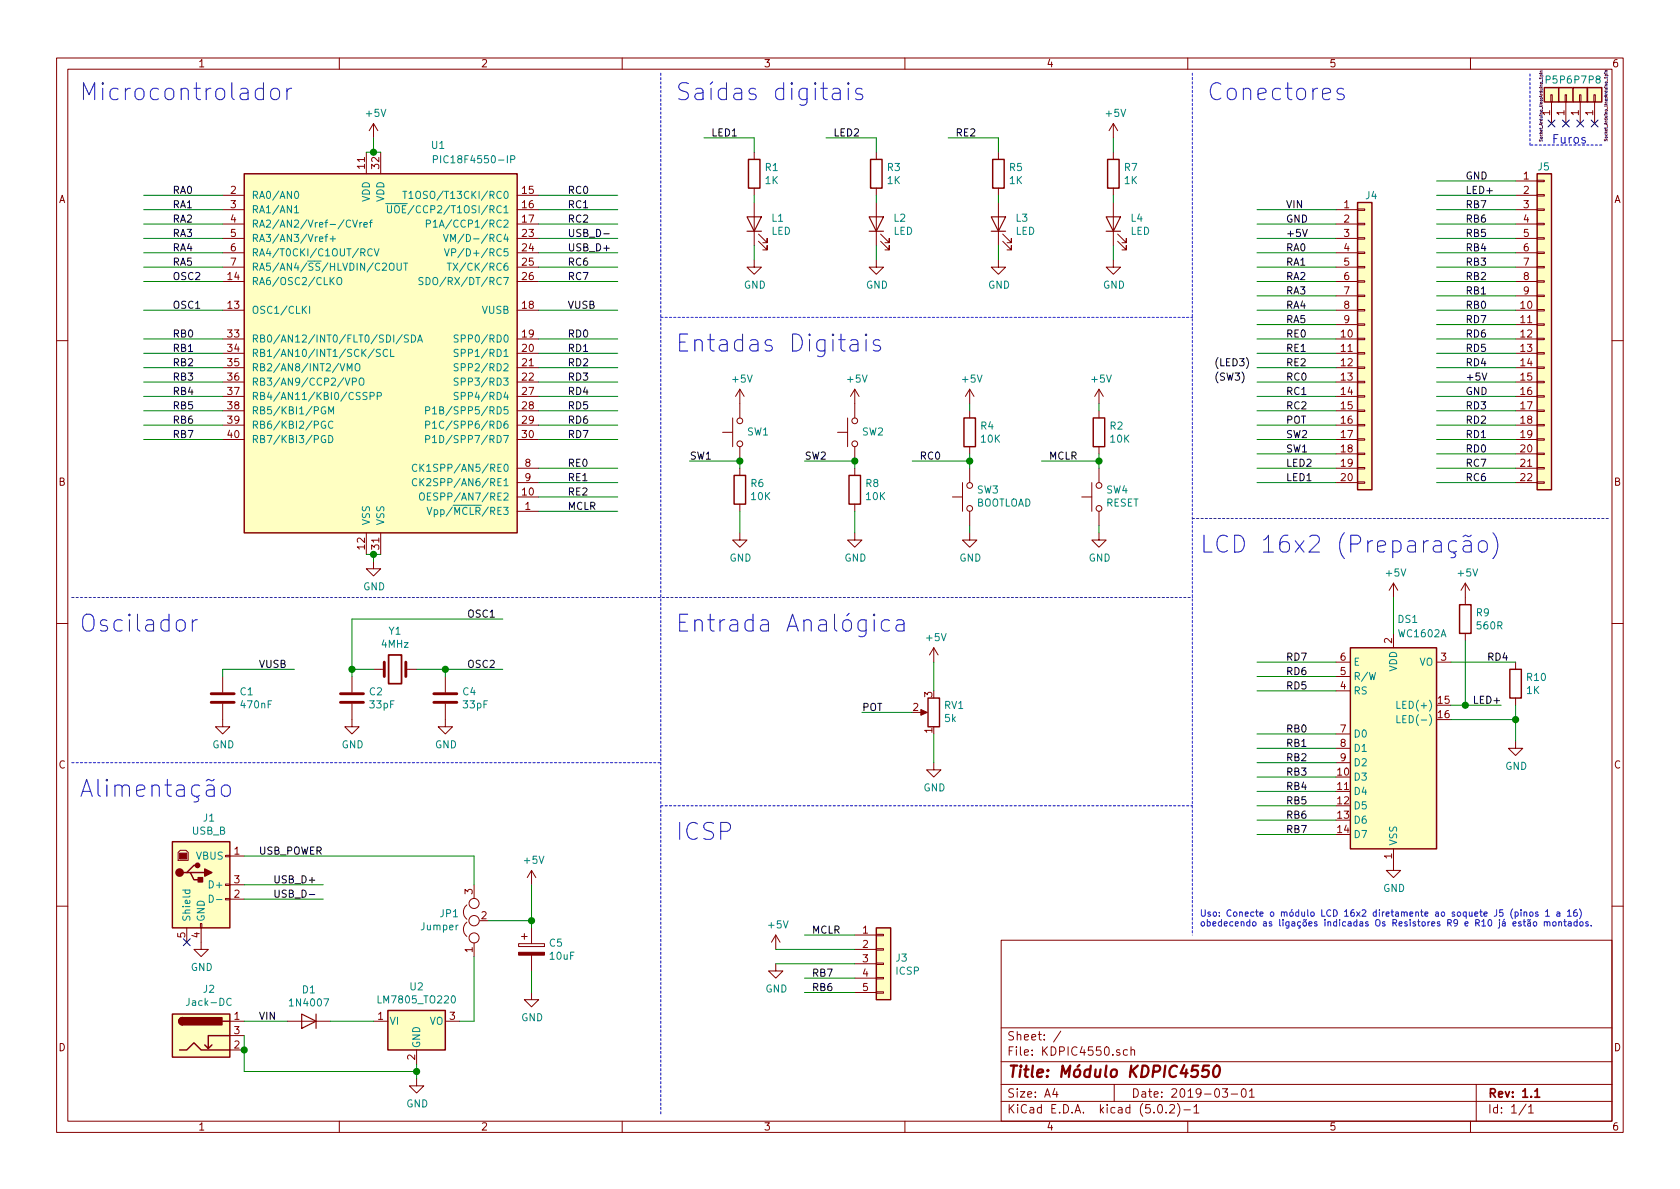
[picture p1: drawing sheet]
<svg xmlns="http://www.w3.org/2000/svg" width="297mm" height="210mm" viewBox="0 0 297 210" stroke-linecap="round" stroke-linejoin="round" font-family="sans-serif">
<g fill="none" stroke="#840000" stroke-width=".18">
<path d="M10 10.3h277v189.9h-277zM12 12.2h273v186.1h-273zM60 10.3v1.9M110 10.3v1.9M160 10.3v1.9M210 10.3v1.9M260 10.3v1.9M274.2 16.8h.2v1.2h-.2zM274.3 18v3.8M276.7 16.8h.3v1.2h-.3zM276.9 18v3.8M279.3 16.8h.2v1.2h-.2z"/>
<path d="M279.4 18v3.8M281.8 16.8h.3v1.2h-.3zM281.9 18v3.8M39.4 34.5h3.8M39.4 37.1h3.8M39.4 39.6h3.8M64.8 26.9v3.8M66 21.8l-.7 1.3M66 21.8v2.6M66 21.8l.8 1.3M67.3 26.9v3.8M91.4 34.5h3.8"/>
<path d="M91.4 37.1h3.8M91.4 39.6h3.8M133.3 26.9v1.3M133.3 33.3v1.2M133.3 35.8v7.6M154.9 26.9v1.3M154.9 33.3v1.2M154.9 35.8v7.6M176.5 26.9v1.3M176.5 33.3v1.2M176.5 35.8v7.6M196.8 21.8v2.6"/>
<path d="M196.8 26.9v1.3M196.8 33.3v1.2M196.8 35.8v7.6M196.8 21.8l-.7 1.3M196.8 21.8l.8 1.3M236.2 37.1h3.8M236.2 39.6h3.8M240 39.5h1.3v.2h-1.3zM240 37h1.3v.2h-1.3zM268 34.5h3.8M268 37.1h3.8M268 39.6h3.8"/>
<path d="M268 32h3.8M271.8 39.5h1.2v.2h-1.2zM271.8 37h1.2v.2h-1.2zM271.8 34.4h1.2v.3h-1.2zM271.8 31.9h1.2v.2h-1.2zM39.4 54.9h3.8M39.4 49.8h3.8M39.4 59.9h3.8M39.4 42.2h3.8M39.4 44.7h3.8M39.4 47.2h3.8M91.4 54.9h3.8"/>
<path d="M91.4 49.8h3.8M91.4 59.9h3.8M91.4 42.2h3.8M91.4 44.7h3.8M91.4 47.2h3.8M133.3 46v1.2h1.3l-1.3 1.3-1.2-1.3h1.2M134.1 42.7l1.5 1.5v-.8v.8h-.7M134.1 41.4l1.5 1.5v-.7v.7h-.7M154.9 46v1.2h1.3l-1.3 1.3-1.2-1.3h1.2M155.7 42.7l1.5 1.5v-.8v.8h-.7M155.7 41.4l1.5 1.5v-.7v.7h-.7M176.5 46v1.2h1.3l-1.3 1.3-1.2-1.3h1.2"/>
<path d="M177.3 42.7l1.5 1.5v-.8v.8h-.7M177.3 41.4l1.5 1.5v-.7v.7h-.7M196.8 46v1.2h1.3l-1.3 1.3-1.2-1.3h1.2M197.6 42.7l1.5 1.5v-.8v.8h-.7M197.6 41.4l1.5 1.5v-.7v.7h-.7M236.2 54.9h3.8M236.2 49.8h3.8M236.2 59.9h3.8M236.2 42.2h3.8M236.2 44.7h3.8M236.2 47.2h3.8M236.2 52.3h3.8"/>
<path d="M236.2 57.4h3.8M240 59.8h1.3v.3h-1.3zM240 57.3h1.3v.2h-1.3zM240 54.7h1.3v.3h-1.3zM240 52.2h1.3v.2h-1.3zM240 49.7h1.3v.2h-1.3zM240 47.1h1.3v.3h-1.3zM240 44.6h1.3v.2h-1.3zM240 42h1.3v.3h-1.3zM268 54.9h3.8M268 49.8h3.8M268 59.9h3.8"/>
<path d="M268 42.2h3.8M268 44.7h3.8M268 47.2h3.8M268 52.3h3.8M268 57.4h3.8M271.8 59.8h1.2v.3h-1.2zM271.8 57.3h1.2v.2h-1.2zM271.8 54.7h1.2v.3h-1.2zM271.8 52.2h1.2v.2h-1.2zM271.8 49.7h1.2v.2h-1.2zM271.8 47.1h1.2v.3h-1.2zM271.8 44.6h1.2v.2h-1.2z"/>
<path d="M271.8 42h1.2v.3h-1.2zM10 60.2h2M39.4 62.5h3.8M39.4 65h3.8M39.4 67.6h3.8M39.4 70.1h3.8M39.4 72.6h3.8M39.4 75.2h3.8M39.4 77.7h3.8M91.4 62.5h3.8M91.4 65h3.8M91.4 67.6h3.8"/>
<path d="M91.4 70.1h3.8M91.4 72.6h3.8M91.4 75.2h3.8M91.4 77.7h3.8M127.8 76.4h1.7M129.5 73.9v5.1M130.8 68.8v5.1M130.8 79v2.5M130.8 68.8l-.8 1.3M130.8 68.8l.8 1.3M148.1 76.4h1.8M149.9 73.9v5.1"/>
<path d="M151.1 68.8v5.1M151.1 79v2.5M151.1 68.8l-.7 1.3M151.1 68.8l.8 1.3M171.4 68.8v2.6M171.4 72.6v1.3M171.4 79v1.3M171.4 68.8l-.7 1.3M171.4 68.8l.8 1.3M194.3 68.8v2.6M194.3 72.6v1.3M194.3 79v1.3"/>
<path d="M194.3 68.8l-.8 1.3M194.3 68.8l.8 1.3M236.2 62.5h3.8M236.2 65h3.8M236.2 67.6h3.8M236.2 70.1h3.8M236.2 72.6h3.8M236.2 75.2h3.8M236.2 77.7h3.8M240 77.6h1.3v.2h-1.3zM240 75.1h1.3v.2h-1.3zM240 72.5h1.3v.3h-1.3z"/>
<path d="M240 70h1.3v.2h-1.3zM240 67.4h1.3v.3h-1.3zM240 64.9h1.3v.2h-1.3zM240 62.4h1.3v.2h-1.3zM268 62.5h3.8M268 65h3.8M268 67.6h3.8M268 70.1h3.8M268 72.6h3.8M268 75.2h3.8M268 77.7h3.8M271.8 77.6h1.2v.2h-1.2z"/>
<path d="M271.8 75.1h1.2v.2h-1.2zM271.8 72.5h1.2v.3h-1.2zM271.8 70h1.2v.2h-1.2zM271.8 67.4h1.2v.3h-1.2zM271.8 64.9h1.2v.2h-1.2zM271.8 62.4h1.2v.2h-1.2zM285 60.2h2M64.8 94.2v3.8M66 99.3v1.3h1.3l-1.3 1.2-1.2-1.2h1.2M67.3 94.2v3.8M91.4 90.4h3.8M91.4 87.9h3.8"/>
<path d="M91.4 82.8h3.8M91.4 85.3h3.8M130.8 94.2v1.3h1.3l-1.3 1.3-1.3-1.3h1.3M130.8 82.8v1.3M130.8 89.1v1.3M151.1 94.2v1.3h1.3l-1.3 1.3-1.2-1.3h1.2M151.1 82.8v1.3M151.1 89.1v1.3M168.4 87.9h1.8M170.2 85.3v5.1M171.4 94.2v1.3h1.3l-1.3 1.3-1.2-1.3h1.2M171.4 82.8v2.5"/>
<path d="M171.4 90.4v2.6M191.3 87.9h1.7M193 85.3v5.1M194.3 94.2v1.3h1.3l-1.3 1.3-1.3-1.3h1.3M194.3 82.8v2.5M194.3 90.4v2.6M236.2 82.8h3.8M236.2 85.3h3.8M236.2 80.3h3.8M240 85.2h1.3v.3h-1.3zM240 82.7h1.3v.2h-1.3zM240 80.1h1.3v.3h-1.3z"/>
<path d="M268 82.8h3.8M268 85.3h3.8M268 80.3h3.8M271.8 85.2h1.2v.3h-1.2zM271.8 82.7h1.2v.2h-1.2zM271.8 80.1h1.2v.3h-1.2zM10 110.3h2M39.4 119.6v2.8M62.2 119.6v2.8M66 118.4h1.9M71.8 118.4h1.9M78.7 119.6v2.8"/>
<path d="M165.1 114.5l-.8 1.3M165.1 114.5v2.6M165.1 114.5l.8 1.3M236.2 117.1h2.6M236.2 119.6h2.6M246.4 103.1v2.6M246.4 112v2.5M246.4 103.1l-.8 1.3M246.4 103.1l.7 1.3M254 117.1h2.5M259.1 103.1v3.8M259.1 112v1.3"/>
<path d="M259.1 103.1l-.8 1.3M259.1 103.1l.7 1.3M268 117.1v1.3M285 110.3h2M39.4 124.5v4h1.2l-1.2 1.3-1.3-1.3h1.3M62.2 124.5v4h1.3l-1.3 1.3-1.2-1.3h1.2M78.7 124.5v4h1.3l-1.3 1.3-1.2-1.3h1.2M162.6 126h1M165.1 134.9v1.2h1.3l-1.3 1.3-1.3-1.3h1.3M236.2 122.2h2.6M236.2 129.8h2.6M236.2 132.3h2.6"/>
<path d="M236.2 134.9h2.6M268 131.1v1.2h1.2l-1.2 1.3-1.3-1.3h1.3M268 123.4v1.3M31.9 150.4h1l.4 .3v1.4h-1.8v-1.4zM39.9 158.9h.7v.2h-.7zM39.9 156.3h.7v.3h-.7zM39.9 151.3h.7v.2h-.7zM40.6 151.4h2.6M40.6 159h2.6M40.6 156.5h2.6M83.8 156.5v2.4M94 153.9l-.8 1.3"/>
<path d="M94 153.9v2.6M94 153.9l.7 1.3M246.4 150.1v3.8h1.2l-1.2 1.3-1.3-1.3h1.3M10 160.2h2M33 164.1v2.5M35.4 163.3h.3v.8h-.3zM35.6 164.1v3.8h1.2l-1.2 1.3-1.3-1.3h1.3M82.5 163.1a1.63 1.63 0 0 0 0 2.5M82.5 160a1.63 1.63 0 0 0 0 2.6M83.8 166.7v2.5M91.7 166.9h4.6v.5h-4.6zM92.2 165.6h1"/>
<path d="M92.7 165.1v1M94 175.5v1.3h1.2l-1.2 1.2-1.3-1.2h1.3M94 164.1v2.8M94 168.9v2.8M137.2 170.4v1.3h1.2l-1.2 1.3-1.3-1.3h1.3M137.2 165.3l-.8 1.3M137.2 165.3v2.6M137.2 165.3l.7 1.3M151.1 165.3h3.8M151.1 167.9h3.8M151.1 170.4h3.8M151.1 173h3.8"/>
<path d="M151.1 175.5h3.8M154.9 175.4h1.3v.2h-1.3zM154.9 172.8h1.3v.3h-1.3zM154.9 170.3h1.3v.3h-1.3zM154.9 167.8h1.3v.2h-1.3zM154.9 165.2h1.3v.3h-1.3zM177 166.3h108v32h-108zM285 160.2h2M40.6 180.6h2.6M40.6 185.7h2.6M40.6 183.1h2.6M50.8 180.6h7.6"/>
<path d="M60 198.3v1.9M66 180.6h2.6M73.7 190.7v1.3h1.2l-1.2 1.3-1.3-1.3h1.3M73.7 185.7v2.5M78.7 180.6h2.6M110 198.3v1.9M160 198.3v1.9M177 194.8h108M177 191.8h108M177 187.8h108M177 181.8h108M186.5 192.5l-.4 1h1"/>
<path d="M186.8 193v1M187.6 182.3l-1.3 2M197 191.8v3M198 185.7l-.4-.1-.2 .2 .1 .2 .5 .2v.3h-.6M199.3 185.7l-.4-.1-.3 .3 .1 .6 .2 .1 .4-.1M200 185.7l.2-.1 .4 .1v.9M200 185.1v1.5M204.8 195.5l.4-.2a.94 .94 0 0 1 0 1.5 .79 .79 0 0 1-.4-1.3zM206.2 196.7v.1M206.8 195.5l.2-.2h.4l.2 .2 .1 .3-.1 .2-.8 .8h.9M208.2 195.1a1.71 1.71 0 0 1 0 2.3M209.3 196.3h1.2"/>
<path d="M210 198.3v1.9M211.1 195.8l.4-.5v1.5M211.1 196.8h.9M216.1 192.5h.9l-.4 .6 .4 .1v.7l-.2 .1-.7-.1M217.7 193.5h1.1M219.6 192.7l.4-.2a.94 .94 0 0 1 0 1.5 .82 .82 0 0 1-.4-1.3zM220.9 193l.4-.5v1.5M220.9 194h.9M260 198.3v1.9M261 191.8v6.5M269.8 195.2l-1.2 2M270.3 195.8l.4-.5v1.5"/>
<path d="M270.3 196.8h.8"/>
<circle cx="130.8" cy="78.5" r=".51"/>
<circle cx="130.8" cy="74.4" r=".51"/>
<circle cx="151.1" cy="78.5" r=".51"/>
<circle cx="151.1" cy="74.4" r=".51"/>
<circle cx="171.5" cy="85.8" r=".51"/>
<circle cx="171.5" cy="89.9" r=".51"/>
<circle cx="194.3" cy="89.9" r=".51"/>
<circle cx="194.3" cy="85.8" r=".51"/>
<circle cx="83.8" cy="159.8" r=".89"/>
<circle cx="83.8" cy="162.8" r=".91"/>
<circle cx="83.8" cy="165.9" r=".89"/>
</g>
<path d="M68.7 115.8h2.3v5.1h-2.3zM271.4 193l.4-.5v1.5M271.4 194h.8" fill="none" stroke="#840000" stroke-width=".3"/>
<path d="M213.8 188.4h-1l-.2 1 .3-.2 .7 .1 .1 .3-.2 .7-.3 .1h-.4l-.3-.1M214.8 188.6a.45 .45 0 0 1 .5-.2 .45 .45 0 0 1 .3 .4 1.15 1.15 0 0 1-.7 1.6l-.2-.1a1.5 1.5 0 0 1 .1-1.7z" fill="none" stroke="#840000" stroke-width=".41"/>
<g fill="#ffffc2" stroke="#ffffc2" stroke-width=".18">
<path d="M273 15.5h2.6v2.5h-2.6z"/>
<path d="M275.6 15.5h2.5v2.5h-2.5z"/>
<path d="M278.1 15.5h2.6v2.5h-2.6z"/>
<path d="M280.7 15.5h2.5v2.5h-2.5z"/>
<path d="M43.2 30.7h48.2v63.5h-48.2z"/>
<path d="M30.5 148.8h10.1v15.3h-10.1z"/>
<path d="M68.6 178.7h10.1v7h-10.1z"/>
<path d="M240 35.8h2.6v50.8h-2.6z"/>
<path d="M154.9 164.1h2.6v12.7h-2.6z"/>
<path d="M30.5 179.3h10.1v7.6h-10.1z"/>
<path d="M271.8 30.7h2.5v55.9h-2.5z"/>
<path d="M238.8 114.5h15.2v35.6h-15.2z"/>
</g>
<g fill="none" stroke="#840000" stroke-width=".25">
<path d="M273 15.5h2.6v2.5h-2.6zM275.6 15.5h2.5v2.5h-2.5zM278.1 15.5h2.6v2.5h-2.6zM280.7 15.5h2.5v2.5h-2.5zM43.2 30.7h48.2v63.5h-48.2zM132.3 28.2h2.1v5.1h-2.1zM153.9 28.2h2.1v5.1h-2.1zM175.5 28.2h2v5.1h-2zM195.8 28.2h2.1v5.1h-2.1zM240 35.8h2.6v50.8h-2.6zM271.8 30.7h2.5v55.9h-2.5zM170.4 73.9h2.1v5.1h-2.1z"/>
<path d="M193.3 73.9h2v5.1h-2zM129.8 84.1h2v5h-2zM150.1 84.1h2v5h-2zM238.8 114.5h15.2v35.6h-15.2zM258.1 106.9h2v5.1h-2zM267 118.4h2v5h-2zM164.1 123.4h2v5.1h-2zM30.5 148.8h10.1v15.3h-10.1zM33 154.3h.7l.6 1.3h1.3M33.7 154.3h2.5M34.9 153h-.6l-1.3 1.3h-.6M30.5 179.3h10.1v7.6h-10.1z"/>
<path d="M32.3 180a.63 .63 0 0 0-.7 .6 .63 .63 0 0 0 .7 .6M68.6 178.7h10.1v7h-10.1zM154.9 164.1h2.6v12.7h-2.6zM31.7 185.7h1.3l1.3-1.3 1.3 1.3h5M37.5 184.8l-.7 .6M39.4 180.6h1.2M40.6 183.1h-3.8v2.3l-.6-.6"/>
</g>
<g fill="none" stroke="#840084" stroke-width=".18">
<path d="M272.2 13h.1M272.3 13.5h.5M272.3 13h.4M272.3 12.7h.4M272.4 13.5v-.3l.3 .1v.2M272.7 12.5l-.3 .1v.1M283.7 12.9h.1M283.8 13.4h.5M283.8 12.9h.4M283.8 12.7h.4M283.8 13.4l.1-.3 .2 .1v.2M284.2 12.5h-.4l.1 .2"/>
<path d="M272.2 24.7v.3l.2-.1a.14 .14 0 0 1 .1-.2 .14 .14 0 0 1 .2 .1v.2M283.7 24.6v.3l.2-.1a.14 .14 0 0 1 .1-.2 .14 .14 0 0 1 .2 .1l-.1 .2"/>
</g>
<path d="M273.7 21.2l1.2 1.2M274.9 21.2l-1.2 1.2M276.3 21.2l1.2 1.2M277.5 21.2l-1.2 1.2M278.8 21.2l1.2 1.2M280 21.2l-1.2 1.2M281.3 21.2l1.2 1.2M282.5 21.2l-1.2 1.2M32.4 166l1.2 1.2M33.6 166l-1.2 1.2" fill="none" stroke="#000084" stroke-width=".18"/>
<path d="M116.8 12.9v184.2M210.8 12.9v152.4M270.5 25.6v-12.7M283.2 25.6h-12.7M116.8 56.1h94M210.8 91.7h73.7M12.7 105.7h198.1M12.7 134.9h104.1M116.8 142.5h94" fill="none" stroke="#0000c2" stroke-width=".18" stroke-dasharray=".4 .4"/>
<g fill="none" stroke="#008484" stroke-width=".18">
<path d="M52.1 36.7l.3-.3v1.2M52.1 37.6h.7M52.2 33.9l.2-.1a.67 .67 0 0 1 .4 .7 .67 .67 0 0 1-.4 .6 .83 .83 0 0 1-.2-1.2zM62 39a.51 .51 0 0 0-.6 0 .51 .51 0 0 0-.2 .6 .46 .46 0 0 0 .3 .5 .46 .46 0 0 0 .5 0M62.4 38.9l.4 1.3 .4-1.3M63.6 39.3v.9M64 39.3l-.4 .3M64.3 39.7l.6-.1v-.2l-.4-.1-.2 .2 .1 .6h.5M65.3 39.3h.5M65.8 38.9l-.3 .2v1.1M68.2 36h3.8M68.5 36.4v1l.2 .2h.3l.2-.2v-1"/>
<path d="M69.8 36.5l.3-.1a.45 .45 0 0 1 .5 .4v.4l-.2 .4h-.4a1.07 1.07 0 0 1-.2-1.1zM71.2 33.8h.7M71.6 33.8v1.3M72.3 34.2l.4-.4v1.3M72.3 35.1h.7M75.4 39.6l.6-.1 .1-.2-.1-.3-.1-.1h-.5v1.3M76.6 39.3l.4-.4v1.3M76.6 28.2l.7-.1v-.4l-.7-.2v1.3M90.3 28.2l.7-.1v-.4l-.7-.2v1.3M53.6 54.7l.6 .7M54.2 54.1l-.7 .8M54.7 54.1v1.3"/>
<path d="M57.5 41.9h.4M57.9 41.4l-.3 .2v1.1M58.4 42.2h.9M58.5 49.6l.6 .7M58.9 41.8v.9M59.1 49.1l-.7 .7M59.6 49.2l.3-.1a.45 .45 0 0 1 .5 .4v.4l-.2 .4h-.4a.92 .92 0 0 1-.2-1.1zM65.8 44.1a.51 .51 0 0 0-.6 0 .51 .51 0 0 0-.2 .6 .46 .46 0 0 0 .3 .5 .46 .46 0 0 0 .5-.1M66.2 44l.4 1.3 .4-1.3M68.9 46.7a.45 .45 0 0 1 .7 0 .88 .88 0 0 1-.2 1.1l-.4-.1a1.07 1.07 0 0 1-.1-1zM70.2 46.5v1.1l.3 .2 .3-.1 .1-.1v-1.1M71.1 59.2l-1.1 1.6"/>
<path d="M71.4 46.5h.7M71.7 46.5v1.3M72.2 59.3l-.5-.1-.2 .3 .1 .3 .6 .2v.4l-.2 .1-.5-.1M72.7 59.2a.64 .64 0 0 1 .8 .7 .64 .64 0 0 1-.8 .6zM74.8 49.1h-.5l-.2 .1 .1 .4 .5 .3 .1 .2-.3 .2h-.4M75.3 49.1a.64 .64 0 0 1 .8 .6 .64 .64 0 0 1-.8 .6zM76.6 40.2h.7M78.4 41.4l.4 1.3 .4-1.3M78.6 44l.4 1.3 .4-1.3M79.1 46.5h.7M79.4 46.5v1.3M79.7 42.7v-1.3l.4 1 .4-1v1.3"/>
<path d="M79.9 44.6h.6l.1-.2-.1-.3-.2-.1h-.4v1.3M80.1 46.5l.8 1.3M80.9 46.5l-.8 1.3M81 59.3l-.5-.1-.2 .2v.3l.6 .3 .1 .3-.2 .2-.5-.1M57.5 72a.59 .59 0 0 0-.7 .6 .59 .59 0 0 0 .7 .5l.1-.4h-.3M57.5 74.5a.59 .59 0 0 0-.7 .6 .59 .59 0 0 0 .7 .6l.1-.5h-.3M57.5 77.1a.59 .59 0 0 0-.7 .6 .59 .59 0 0 0 .7 .5l.1-.5h-.3M58.1 73.2v-1.3l.4 .9 .5-.9v1.3M58.1 77a.64 .64 0 0 1 .8 .6 .64 .64 0 0 1-.8 .7zM58.9 74.6a.6 .6 0 0 0-.9 .4 .6 .6 0 0 0 .6 .7l.3-.1M61 66.8l.4 1.3 .5-1.3M61.4 65.6v-1.3l.4 .9 .4-.9v1.3"/>
<path d="M62.3 67.5l.7-.1v-.4l-.2-.2h-.5v1.3M62.8 64.5l.2-.1a.42 .42 0 0 1 .6 .1 .88 .88 0 0 1-.3 1.1l-.3-.1a1.07 1.07 0 0 1-.2-1zM63.6 67l.2-.2a.44 .44 0 0 1 .5 .5v.6l-.2 .2h-.4a1 1 0 0 1-.1-1.1zM64.9 69.5l-.5-.1-.2 .2 .1 .3 .5 .3v.3l-.2 .2-.4-.1M65.4 70l.7-.1v-.4l-.7-.1v1.3M66.2 61.7l-1.1 1.6M66.7 70l.7-.1v-.4l-.7-.1v1.3M67.3 61.8h-.5l-.2 .1-.1 .2 .1 .2 .5 .2 .2 .3-.3 .2h-.5M68.5 61.9a.6 .6 0 0 0-.8 .4 .6 .6 0 0 0 .6 .7l.2-.1M69.1 61.8v1.2h.6M73.8 60.5l.5-1.3 .4 1.3M74 60.1h.6"/>
<path d="M75.3 72.6l.6-.1 .1-.1-.1-.3-.2-.2h-.4v1.3M75.3 75.1h.6l.1-.2-.1-.3-.2-.1h-.4v1.2M75.3 77.7l.6-.1 .1-.2-.1-.3-.2-.1h-.4v1.3M76.5 72.3l.3-.4v1.3M76.5 74.8l.3-.3v1.2M76.5 77.4l.3-.4v1.3M76.5 73.2h.7M76.5 75.7h.7M76.5 78.3h.7M81 61.8h-.5l-.2 .1v.3l.6 .3 .1 .3-.2 .2h-.5M81 64.4l-.5-.1-.2 .1v.4l.6 .2 .1 .3-.2 .3-.5-.1M81 66.9l-.5-.1-.2 .2v.3l.6 .3 .1 .3-.2 .2h-.5"/>
<path d="M81 69.5l-.5-.1-.2 .1v.4l.6 .2 .1 .3-.2 .3-.5-.1M73.7 82.2a.6 .6 0 0 0-.8 .4 .6 .6 0 0 0 .6 .8l.2-.2M73.7 84.8a.6 .6 0 0 0-.8 .4 .6 .6 0 0 0 .6 .7l.2-.1M74.2 82.1v1.3M74.2 84.6v1.3M74.3 87.2h.2a.45 .45 0 0 1 .5 .4v.4l-.1 .4h-.6a.93 .93 0 0 1 0-1.2zM74.4 82.6l.6 .8M74.4 85.2l.6 .7M75 82.1l-.8 .7M75 84.6l-.8 .8M75.5 89.7l.4 1.3 .5-1.3M75.6 87.8h.4"/>
<path d="M76.2 87.2h-.6v1.2h.6M247 124v1.3h.6M247 126.5v1.3h.6M32.3 157.4h1.3M32.8 157.4l-.1 .4 .3 .2 .5-.1v-.5M37 158.3a.64 .64 0 0 1 .7 .6 .64 .64 0 0 1-.7 .7zM38.3 159.1h.9M40.9 176.7a.6 .6 0 0 0-.9 .4 .6 .6 0 0 0 .6 .7l.3-.1"/>
</g>
<g fill="#840000" stroke="#840000" stroke-width=".25">
<path d="M35.1 155.2h.7v.8h-.7z"/>
<path d="M36.2 153.7l1.3 .6-1.3 .6z"/>
<path d="M31.8 180.1l.5-.1v1.2a.64 .64 0 0 1-.6-.4 .64 .64 0 0 1 .1-.7z"/>
<path d="M32.3 180h6.9v1.2h-6.9z"/>
<circle cx="31.7" cy="154.3" r=".63"/>
<circle cx="34.9" cy="153" r=".38"/>
</g>
<g fill="#840000" stroke="#840000" stroke-width=".18">
<path d="M31.7 150.9h1.3v1h-1.3z"/>
<path d="M162.8 125.5l1.2 .5-1.2 .5z"/>
<path d="M91.7 168.4h4.6v.5h-4.6z"/>
</g>
<path d="M132.1 38.3h2.5l-1.3 2.6zM153.7 38.3h2.5l-1.3 2.6zM175.3 38.3h2.5l-1.3 2.6zM195.6 38.3h2.5l-1.3 2.6zM132.1 40.9h2.5M153.7 40.9h2.5M175.3 40.9h2.5M195.6 40.9h2.5M53.3 179.3l2.6 1.3-2.6 1.3zM55.9 179.3v2.6" fill="none" stroke="#840000" stroke-width=".2"/>
<path d="M67.9 117.1v2.5M71.8 117.1v2.5M37.3 124.2h4.1M37.3 122.7h4.1M60.2 124.2h4.1M60.2 122.7h4.1M76.7 124.2h4.1M76.7 122.7h4.1" fill="none" stroke="#840000" stroke-width=".51"/>
<g fill="none" stroke="#008400" stroke-width=".18">
<path d="M25.4 34.5h14M25.4 37.1h14M25.4 39.6h14M64.8 26.9h2.5M66 24.4v2.5M95.2 34.5h14M95.2 37.1h14M95.2 39.6h14M124.5 24.4h8.8v2.5M133.3 34.5v1.3M146 24.4h8.9v2.5M154.9 34.5v1.3"/>
<path d="M167.6 24.4h8.9v2.5M176.5 34.5v1.3M196.8 24.4v2.5M196.8 34.5v1.3M222.2 37.1h14M222.2 39.6h14M254 34.5h14M254 37.1h14M254 39.6h14M254 32h14M25.4 42.2h14M25.4 44.7h14"/>
<path d="M25.4 47.2h14M25.4 49.8h14M25.4 54.9h14M25.4 59.9h14M95.2 42.2h14M95.2 44.7h14M95.2 47.2h14M95.2 49.8h14M95.2 54.9h14M95.2 59.9h14M133.3 43.4v2.6M154.9 43.4v2.6"/>
<path d="M176.5 43.4v2.6M196.8 43.4v2.6M222.2 42.2h14M222.2 44.7h14M222.2 47.2h14M222.2 49.8h14M222.2 54.9h14M222.2 59.9h14M222.2 57.4h14M222.2 52.3h14M254 42.2h14M254 44.7h14"/>
<path d="M254 47.2h14M254 49.8h14M254 54.9h14M254 59.9h14M254 57.4h14M254 52.3h14M25.4 62.5h14M25.4 65h14M25.4 67.6h14M25.4 70.1h14M25.4 72.6h14M25.4 75.2h14"/>
<path d="M25.4 77.7h14M95.2 62.5h14M95.2 65h14M95.2 67.6h14M95.2 70.1h14M95.2 72.6h14M95.2 75.2h14M95.2 77.7h14M171.4 71.4v1.2M194.3 71.4v1.2M222.2 62.5h14M222.2 65h14"/>
<path d="M222.2 67.6h14M222.2 70.1h14M222.2 72.6h14M222.2 75.2h14M222.2 77.7h14M254 62.5h14M254 65h14M254 67.6h14M254 70.1h14M254 72.6h14M254 75.2h14M254 77.7h14"/>
<path d="M64.8 98h2.5M66 98v1.3M95.2 82.8h14M95.2 85.3h14M95.2 87.9h14M95.2 90.4h14M121.9 81.5h8.9v1.3M130.8 90.4v3.8M142.2 81.5h8.9v1.3M151.1 90.4v3.8M161.3 81.5h10.1M171.4 80.3v2.5"/>
<path d="M171.4 93v1.2M184.1 81.5h10.2M194.3 80.3v2.5M194.3 93v1.2M222.2 82.8h14M222.2 85.3h14M222.2 80.3h14M254 82.8h14M254 85.3h14M254 80.3h14M52.1 118.4h-12.7v1.2M62.2 118.4h3.8"/>
<path d="M73.7 118.4h15.2M78.7 118.4v1.2M88.9 109.5h-26.7v10.1M165.1 117.1v5.1M222.2 119.6h14M222.2 117.1h14M246.4 105.7v6.3M256.5 117.1h11.5M259.1 113.3v11.4M152.4 126h8.9M165.1 129.8v5.1M222.2 134.9h14"/>
<path d="M222.2 137.4h14M222.2 139.9h14M222.2 132.3h14M222.2 129.8h14M222.2 122.2h14M256.5 124.7h8.9M256.5 127.2h11.5M268 124.7v6.4M43.2 159h13.9M43.2 156.5h13.9M43.2 151.4h40.6v5.1M94 156.5v7.6"/>
<path d="M222.2 142.5h14M222.2 147.6h14M222.2 145h14M83.8 169.2v11.4h-2.5M86.4 162.8h7.6M94 171.7v3.8M137.2 170.4h13.9M137.2 167.9h13.9M142.2 165.3h8.9M142.2 173h8.9M142.2 175.5h8.9M43.2 180.6h7.6"/>
<path d="M43.2 183.1v6.4h30.5M58.4 180.6h7.6M73.7 188.2v2.5"/>
</g>
<g fill="#008400" stroke="#008400" stroke-width=".25">
<circle cx="66" cy="26.9" r=".51"/>
<circle cx="66" cy="98" r=".51"/>
<circle cx="73.7" cy="189.5" r=".51"/>
<circle cx="94" cy="162.8" r=".51"/>
<circle cx="62.2" cy="118.4" r=".51"/>
<circle cx="78.7" cy="118.4" r=".51"/>
<circle cx="194.3" cy="81.5" r=".51"/>
<circle cx="171.5" cy="81.5" r=".51"/>
<circle cx="130.8" cy="81.5" r=".51"/>
<circle cx="151.1" cy="81.5" r=".51"/>
<circle cx="43.2" cy="185.7" r=".51"/>
<circle cx="268" cy="127.2" r=".51"/>
<circle cx="259.1" cy="124.7" r=".51"/>
</g>
<path d="M106.8 41.3h.9M230.3 40.6l.4 1.2 .4-1.2M220.4 63.2a1.4 1.4 0 0 1 0 2M262.1 66l.4 1.2 .4-1.2M54.7 158.2h1" fill="none" stroke="#000" stroke-width=".18"/>
<g fill="none" stroke="#0000c2" stroke-width=".18">
<path d="M46.6 15.8a.96 .96 0 0 0-1.3 .1l-.2 .3v.8l.2 .3a.96 .96 0 0 0 1.3 .2M46.6 14.6v3M48 15.9a.81 .81 0 0 1 .8-.3 .81 .81 0 0 1 .6 .6v.8a.81 .81 0 0 1-.8 .7 .81 .81 0 0 1-.7-.7v-.8zM50.7 15.6v2M51.6 15.6a.77 .77 0 0 0-.9 .6M147.3 15.8l.2-.2h.6l.3 .2 .2 .2v1.6M148.6 16.3l-.3 .2h-.8a.6 .6 0 0 0-.4 .6 .6 .6 0 0 0 .4 .5h.8l.3-.1M150 14.6l-.2 .2 .2 .1 .1-.1-.1-.2v.3M150 15.6v2M152.4 15.8l-.7-.2-.3 .2-.1 .2 .1 .5 1 .3 .2 .2-.2 .5-.3 .1h-.5l-.3-.1M237.5 15.8l-.2-.2h-.5l-.2 .2-.2 .2 .2 .5 .9 .3 .2 .2-.2 .5-.2 .1h-.6l-.3-.1M153.1 59.1l-.1 .1 .1 .2 .2-.2-.2-.1v.3"/>
<path d="M150.4 60.2l.3-.1h.6l.3 .1 .1 .3v1.6M151.7 60.8l-.3 .1h-.7a.59 .59 0 0 0-.5 .6 .59 .59 0 0 0 .5 .6h.7l.3-.2M153.1 60.1v2M155.5 60.2l-.2-.1h-.5l-.2 .1-.2 .3 .2 .4 .9 .3 .2 .3-.2 .4-.2 .2h-.6l-.3-.2M257 97.8l.3 .1 .1 .3-.1 .3-.8 .1M257.5 95.8l-.2-.2h-.6l-.4 .3-.2 .3v.8l.3 .5 .3 .1h.6l.2-.1M258.8 95.8l.3-.2h.6l.3 .2 .1 .3v1.5M260.1 96.3l-.3 .2h-.7a.59 .59 0 0 0-.4 .6 .59 .59 0 0 0 .4 .5h.7l.3-.1M260.1 94.6l-.4 .3-.6-.3-.4 .3M261.5 95.9a.81 .81 0 0 1 .8-.3 .81 .81 0 0 1 .7 .6v.8a.81 .81 0 0 1-.8 .7 .81 .81 0 0 1-.8-.7v-.8zM264 94.2a3.4 3.4 0 0 1 0 4.6M34 109.6v2"/>
<path d="M34.9 109.6a.77 .77 0 0 0-.9 .6M157.3 109.7a.96 .96 0 0 0-1.3 .2l-.2 .3v.8l.2 .3a.96 .96 0 0 0 1.3 .1M158.5 109.7l.3-.1h.6l.3 .1 .1 .3v1.6M159.8 110.3l-.3 .2h-.7a.6 .6 0 0 0-.4 .5 .6 .6 0 0 0 .4 .6h.7l.3-.2M39.3 139.1a.81 .81 0 0 1 .8-.3 .81 .81 0 0 1 .6 .6v.8a.81 .81 0 0 1-.8 .6 .81 .81 0 0 1-.8-.6v-.8zM267.5 160.7a1.31 1.31 0 0 0 0 1.8M267.9 161.3h.3l.2 .2-.1 .5h-.4M267.9 161.3v1.1M268.9 160.9v.1M268.9 163.1a.26 .26 0 0 0-.2-.1 .26 .26 0 0 0-.2 .2l.5 .3-.2 .2h-.3M268.9 161.3v.7M269.3 163h.4"/>
<path d="M269.5 161.4l.1-.1h.3l.1 .7M269.5 162.6v1l.2 .1M269.5 161.3v.7M270.1 163.1h.5v.6M270.5 161.4l.2-.1 .3 .1-.1 .6-.4-.1zM270.6 163.3h-.4l-.1 .2 .1 .2h.4M270.6 162.6l-.5 .1M271.1 163.1l.2-.1 .4 .1-.1 .6-.5-.1zM271.9 161.3h-.2l-.2 .2 .5 .4-.2 .1h-.3M273 163.1l.2-.1 .3 .1 .1 .6M273 163v.7M273.3 161.2l.3-.3v1.1"/>
<path d="M273.3 162h.6M273.6 163.2l.1-.2 .3 .1v.6M274.6 163.1l.2-.1 .3 .1-.1 .6-.4-.1zM275.3 161.3h.3l.2 .1v.6M275.6 163.1l.2-.1 .2 .1 .1 .6M275.6 163v.7M275.8 161.5l-.5 .1-.1 .2 .2 .2h.4M276.5 163h.4M276.7 162.6v1l.2 .1M277.1 161.2l.4-.3v1.1M277.1 162h.7M277.3 163.1h.4l.1 .6"/>
<path d="M277.8 163.3h-.4l-.2 .2 .2 .2h.4M278.8 160.9h-.2a.72 .72 0 0 0-.1 1.1l.3-.1 .1-.4-.2-.2-.4 .1-.1 .1M278.8 163.1l-.3-.1-.2 .2 .1 .5h.4M278.8 162.6v1.1M279.3 160.7a1.31 1.31 0 0 1 0 1.8M279.4 163.1l.1-.1 .4 .1-.1 .6-.4-.1zM280.8 163.1l-.3-.1-.1 .2v.1l.4 .1v.3h-.4M281.3 163.6v.1"/>
</g>
<g font-size="4.2" fill="#0000c2">
<text x="14" y="17.8">Microcontrolador</text>
<text x="119.4" y="17.8">Saídas digitais</text>
<text x="213.4" y="17.8">Conectores</text>
<text x="119.4" y="62.2">Entadas Digitais</text>
<text x="212.1" y="97.8">LCD 16x2 (Preparação)</text>
<text x="14" y="111.8">Oscilador</text>
<text x="119.4" y="111.8">Entrada Analógica</text>
<text x="14" y="141">Alimentação</text>
<text x="119.4" y="148.6">ICSP</text>
</g>
<text font-size="2.8" fill="#840000" x="178" y="190.5">Title: Módulo KDPIC4550</text>
<text font-size="2.1" fill="#0000c2" x="274.3" y="25.4">Furos</text>
<g font-size="2.1" fill="#840000">
<text x="178" y="184">Sheet: /</text>
<text x="178" y="186.7">File: KDPIC4550.sch</text>
<text x="178" y="196.9">KiCad E.D.A. kicad (5.0.2)-1</text>
<text x="178" y="194.1">Size: A4</text>
<text x="200" y="194.1">Date: 2019-03-01</text>
<text x="263" y="194.1">Rev: 1.1</text>
<text x="263" y="196.9">Id: 1/1</text>
</g>
<g font-size="1.8" fill="#840000">
<text x="35" y="11.9">1</text>
<text x="85" y="11.9">2</text>
<text x="135" y="11.9">3</text>
<text x="185" y="11.9">4</text>
<text x="235" y="11.9">5</text>
<text x="285" y="11.9">6</text>
<text x="276.6" y="20.4" transform="rotate(-90 276.6 20.4)">1</text>
<text x="279.1" y="20.4" transform="rotate(-90 279.1 20.4)">1</text>
<text x="281.7" y="20.4" transform="rotate(-90 281.7 20.4)">1</text>
<text x="64.5" y="29.8" transform="rotate(-90 64.5 29.8)">11</text>
<text x="67.1" y="29.8" transform="rotate(-90 67.1 29.8)">32</text>
<text x="10.4" y="35.9">A</text>
<text x="40.8" y="34.3">2</text>
<text x="92.4" y="34.3">15</text>
<text x="269.4" y="31.7">1</text>
<text x="269.4" y="34.3">2</text>
<text x="285.4" y="35.9">A</text>
<text x="40.8" y="36.8">3</text>
<text x="40.8" y="39.4">4</text>
<text x="40.8" y="41.9">5</text>
<text x="92.4" y="36.8">16</text>
<text x="92.4" y="39.4">17</text>
<text x="92.4" y="41.9">23</text>
<text x="237.6" y="36.8">1</text>
<text x="237.6" y="39.4">2</text>
<text x="237.6" y="41.9">3</text>
<text x="269.4" y="36.8">3</text>
<text x="269.4" y="39.4">4</text>
<text x="269.4" y="41.9">5</text>
<text x="40.8" y="44.4">6</text>
<text x="40.8" y="47">7</text>
<text x="92.4" y="44.4">24</text>
<text x="92.4" y="47">25</text>
<text x="237.6" y="44.4">4</text>
<text x="237.6" y="47">5</text>
<text x="269.4" y="44.4">6</text>
<text x="269.4" y="47">7</text>
<text x="40.3" y="49.5">14</text>
<text x="92.4" y="49.5">26</text>
<text x="237.6" y="49.5">6</text>
<text x="237.6" y="52.1">7</text>
<text x="269.4" y="49.5">8</text>
<text x="269.4" y="52.1">9</text>
<text x="40.3" y="54.6">13</text>
<text x="40.3" y="59.7">33</text>
<text x="92.4" y="54.6">18</text>
<text x="92.4" y="59.7">19</text>
<text x="237.2" y="59.7">10</text>
<text x="237.6" y="54.6">8</text>
<text x="237.6" y="57.1">9</text>
<text x="268.9" y="54.6">10</text>
<text x="268.9" y="57.1">11</text>
<text x="268.9" y="59.7">12</text>
<text x="40.3" y="62.2">34</text>
<text x="40.3" y="64.8">35</text>
<text x="92.4" y="62.2">20</text>
<text x="92.4" y="64.8">21</text>
<text x="237.2" y="62.2">11</text>
<text x="237.2" y="64.8">12</text>
<text x="268.9" y="62.2">13</text>
<text x="268.9" y="64.8">14</text>
<text x="40.3" y="67.3">36</text>
<text x="40.3" y="69.8">37</text>
<text x="92.4" y="67.3">22</text>
<text x="92.4" y="69.8">27</text>
<text x="237.2" y="67.3">13</text>
<text x="237.2" y="69.8">14</text>
<text x="268.9" y="67.3">15</text>
<text x="268.9" y="69.8">16</text>
<text x="40.3" y="72.4">38</text>
<text x="40.3" y="74.9">39</text>
<text x="40.3" y="77.5">40</text>
<text x="92.4" y="72.4">28</text>
<text x="92.4" y="74.9">29</text>
<text x="92.4" y="77.5">30</text>
<text x="237.2" y="72.4">15</text>
<text x="237.2" y="74.9">16</text>
<text x="237.2" y="77.5">17</text>
<text x="268.9" y="72.4">17</text>
<text x="268.9" y="74.9">18</text>
<text x="268.9" y="77.5">19</text>
<text x="92.9" y="82.5">8</text>
<text x="237.2" y="80">18</text>
<text x="237.2" y="82.5">19</text>
<text x="268.9" y="80">20</text>
<text x="268.9" y="82.5">21</text>
<text x="10.4" y="85.9">B</text>
<text x="92.4" y="87.6">10</text>
<text x="92.9" y="85.1">9</text>
<text x="237.2" y="85.1">20</text>
<text x="268.9" y="85.1">22</text>
<text x="285.4" y="85.9">B</text>
<text x="92.9" y="90.2">1</text>
<text x="64.5" y="97.1" transform="rotate(-90 64.5 97.1)">12</text>
<text x="67.1" y="97.1" transform="rotate(-90 67.1 97.1)">31</text>
<text x="246.1" y="113.8" transform="rotate(-90 246.1 113.8)">2</text>
<text x="237" y="119.4">5</text>
<text x="237" y="116.8">6</text>
<text x="254.8" y="116.8">3</text>
<text x="161.4" y="125.7">2</text>
<text x="164.8" y="123.3" transform="rotate(-90 164.8 123.3)">3</text>
<text x="237" y="121.9">4</text>
<text x="254.3" y="124.5">15</text>
<text x="164.8" y="129.6" transform="rotate(-90 164.8 129.6)">1</text>
<text x="237" y="129.5">7</text>
<text x="254.3" y="127">16</text>
<text x="10.4" y="135.9">C</text>
<text x="236.5" y="137.2">10</text>
<text x="237" y="132.1">8</text>
<text x="237" y="134.6">9</text>
<text x="285.4" y="135.9">C</text>
<text x="236.5" y="139.7">11</text>
<text x="236.5" y="142.2">12</text>
<text x="236.5" y="144.8">13</text>
<text x="236.5" y="147.3">14</text>
<text x="41.4" y="151.1">1</text>
<text x="246.1" y="151.9" transform="rotate(-90 246.1 151.9)">1</text>
<text x="41.4" y="158.7">2</text>
<text x="41.4" y="156.2">3</text>
<text x="83.6" y="158.1" transform="rotate(-90 83.6 158.1)">3</text>
<text x="32.8" y="165.8" transform="rotate(-90 32.8 165.8)">5</text>
<text x="35.3" y="165.8" transform="rotate(-90 35.3 165.8)">4</text>
<text x="85.1" y="162.6">2</text>
<text x="152.6" y="165.1">1</text>
<text x="152.6" y="167.6">2</text>
<text x="83.6" y="168.4" transform="rotate(-90 83.6 168.4)">1</text>
<text x="152.6" y="170.2">3</text>
<text x="152.6" y="172.7">4</text>
<text x="152.6" y="175.3">5</text>
<text x="10.4" y="185.9">D</text>
<text x="41.4" y="180.3">1</text>
<text x="41.4" y="185.4">2</text>
<text x="41.4" y="182.9">3</text>
<text x="66.8" y="180.3">1</text>
<text x="79.5" y="180.3">3</text>
<text x="285.4" y="185.9">D</text>
<text x="73.4" y="187.4" transform="rotate(-90 73.4 187.4)">2</text>
<text x="35" y="199.9">1</text>
<text x="85" y="199.9">2</text>
<text x="135" y="199.9">3</text>
<text x="185" y="199.9">4</text>
<text x="235" y="199.9">5</text>
<text x="285" y="199.9">6</text>
</g>
<g font-size="1.8" fill="#008484">
<text x="273.3" y="14.8">P5 P6 P7 P8</text>
<text x="64.8" y="20.7">+5V</text>
<text x="195.6" y="20.7">+5V</text>
<text x="76.4" y="26.3">U1</text>
<text x="77.7" y="28.9">PIC18F4550-IP</text>
<text x="44.4" y="35.2">RA0/AN0</text>
<text x="65.4" y="35.7" transform="rotate(-90 65.4 35.7)">VDD</text>
<text x="67.9" y="35.7" transform="rotate(-90 67.9 35.7)">VDD</text>
<text x="73.6" y="35.2">T1OSO/T13CKI/RC0</text>
<text x="135.3" y="30.2">R1</text>
<text x="135.3" y="32.6">1K</text>
<text x="156.9" y="30.2">R3</text>
<text x="156.9" y="32.6">1K</text>
<text x="178.5" y="30.2">R5</text>
<text x="178.5" y="32.6">1K</text>
<text x="198.8" y="30.2">R7</text>
<text x="198.8" y="32.6">1K</text>
<text x="241.5" y="35.2">J4</text>
<text x="272" y="30.1">J5</text>
<text x="44.4" y="37.7">RA1/AN1</text>
<text x="44.4" y="40.3">RA2/AN2/Vref-/CVref</text>
<text x="71.5" y="37.7">UOE/CCP2/T1OSI/RC1</text>
<text x="77.5" y="40.3">P1A/CCP1/RC2</text>
<text x="136.4" y="41.5">LED</text>
<text x="136.5" y="39.2">L1</text>
<text x="158" y="41.5">LED</text>
<text x="158.1" y="39.2">L2</text>
<text x="179.6" y="41.5">LED</text>
<text x="179.7" y="39.2">L3</text>
<text x="199.9" y="41.5">LED</text>
<text x="200" y="39.2">L4</text>
<text x="44.4" y="42.8">RA3/AN3/Vref+</text>
<text x="44.4" y="45.3">RA4/T0CKI/C1OUT/RCV</text>
<text x="44.4" y="47.9">RA5/AN4/SS/HLVDIN/C2OUT</text>
<text x="80.8" y="47.9">TX/CK/RC6</text>
<text x="81" y="45.3">VP/D+/RC5</text>
<text x="81.1" y="42.8">VM/D-/RC4</text>
<text x="44.4" y="50.4">RA6/OSC2/CLKO</text>
<text x="76.5" y="50.4">SDO/RX/DT/RC7</text>
<text x="131.5" y="51">GND</text>
<text x="153.1" y="51">GND</text>
<text x="174.7" y="51">GND</text>
<text x="195" y="51">GND</text>
<text x="44.4" y="55.5">OSC1/CLKI</text>
<text x="85.3" y="55.5">VUSB</text>
<text x="44.4" y="60.6">RB0/AN12/INT0/FLT0/SDI/SDA</text>
<text x="44.4" y="63.1">RB1/AN10/INT1/SCK/SCL</text>
<text x="44.4" y="65.7">RB2/AN8/INT2/VMO</text>
<text x="81.6" y="60.6">SPP0/RD0</text>
<text x="81.6" y="63.1">SPP1/RD1</text>
<text x="81.6" y="65.7">SPP2/RD2</text>
<text x="44.4" y="68.2">RB3/AN9/CCP2/VPO</text>
<text x="44.4" y="70.7">RB4/AN11/KBI0/CSSPP</text>
<text x="81.6" y="68.2">SPP3/RD3</text>
<text x="81.6" y="70.7">SPP4/RD4</text>
<text x="129.6" y="67.7">+5V</text>
<text x="149.9" y="67.7">+5V</text>
<text x="170.2" y="67.7">+5V</text>
<text x="193.1" y="67.7">+5V</text>
<text x="44.4" y="73.3">RB5/KBI1/PGM</text>
<text x="44.4" y="75.8">RB6/KBI2/PGC</text>
<text x="77.7" y="73.3">P1B/SPP5/RD5</text>
<text x="77.7" y="75.8">P1C/SPP6/RD6</text>
<text x="132.1" y="77">SW1</text>
<text x="152.5" y="77">SW2</text>
<text x="173.4" y="76">R4</text>
<text x="196.3" y="76">R2</text>
<text x="44.4" y="78.4">RB7/KBI3/PGD</text>
<text x="75.1" y="83.4">CK1SPP/AN5/RE0</text>
<text x="77.7" y="78.4">P1D/SPP7/RD7</text>
<text x="173.5" y="78.3">10K</text>
<text x="196.4" y="78.3">10K</text>
<text x="75.1" y="86">CK2SPP/AN6/RE1</text>
<text x="76.1" y="88.5">OESPP/AN7/RE2</text>
<text x="132.8" y="86.1">R6</text>
<text x="132.9" y="88.4">10K</text>
<text x="153.1" y="86.1">R8</text>
<text x="153.2" y="88.4">10K</text>
<text x="172.5" y="89.6">BOOTLOAD</text>
<text x="172.8" y="87.3">SW3</text>
<text x="195.5" y="89.6">RESET</text>
<text x="195.6" y="87.3">SW4</text>
<text x="65.4" y="93" transform="rotate(-90 65.4 93)">VSS</text>
<text x="67.9" y="93" transform="rotate(-90 67.9 93)">VSS</text>
<text x="77.3" y="91.1">Vpp/MCLR/RE3</text>
<text x="129" y="99.3">GND</text>
<text x="149.3" y="99.3">GND</text>
<text x="169.6" y="99.3">GND</text>
<text x="192.5" y="99.3">GND</text>
<text x="245.2" y="101.9">+5V</text>
<text x="257.9" y="101.9">+5V</text>
<text x="64.2" y="104.4">GND</text>
<text x="68.8" y="112.2">Y1</text>
<text x="163.9" y="113.4">+5V</text>
<text x="247.2" y="110.2">DS1</text>
<text x="247.4" y="112.7">WC1602A</text>
<text x="261.1" y="109">R9</text>
<text x="261.3" y="111.3">560R</text>
<text x="67.5" y="114.5">4MHz</text>
<text x="239.3" y="117.7">E</text>
<text x="247" y="118.8" transform="rotate(-90 247 118.8)">VDD</text>
<text x="250.9" y="117.7">VO</text>
<text x="42.5" y="123">C1</text>
<text x="42.7" y="125.3">470nF</text>
<text x="65.4" y="123">C2</text>
<text x="65.5" y="125.3">33pF</text>
<text x="81.9" y="123">C4</text>
<text x="82" y="125.3">33pF</text>
<text x="167" y="125.4">RV1</text>
<text x="239.3" y="122.8">RS</text>
<text x="239.3" y="120.3">R/W</text>
<text x="247.8" y="125.3">LED(+)</text>
<text x="270" y="122.7">1K</text>
<text x="270" y="120.4">R10</text>
<text x="167.1" y="127.7">5k</text>
<text x="239.3" y="130.4">D0</text>
<text x="248.2" y="127.9">LED(-)</text>
<text x="37.5" y="132.3">GND</text>
<text x="60.4" y="132.3">GND</text>
<text x="76.9" y="132.3">GND</text>
<text x="239.3" y="133">D1</text>
<text x="239.3" y="135.5">D2</text>
<text x="266.1" y="136.1">GND</text>
<text x="163.3" y="139.9">GND</text>
<text x="239.3" y="138">D3</text>
<text x="239.3" y="140.6">D4</text>
<text x="239.3" y="143.1">D5</text>
<text x="34" y="147.6">USB_B</text>
<text x="36" y="145.3">J1</text>
<text x="239.3" y="145.7">D6</text>
<text x="239.3" y="148.2">D7</text>
<text x="247" y="149.6" transform="rotate(-90 247 149.6)">VSS</text>
<text x="34.7" y="152">VBUS</text>
<text x="92.8" y="152.7">+5V</text>
<text x="37.3" y="157.1">D+</text>
<text x="244.6" y="157.7">GND</text>
<text x="33.7" y="163.1" transform="rotate(-90 33.7 163.1)">Shield</text>
<text x="36.2" y="163.1" transform="rotate(-90 36.2 163.1)">GND</text>
<text x="74.5" y="164.5">Jumper</text>
<text x="77.9" y="162.2">JP1</text>
<text x="97.2" y="167.4">C5</text>
<text x="135.9" y="164.2">+5V</text>
<text x="33.7" y="171.7">GND</text>
<text x="97.3" y="169.7">10uF</text>
<text x="158.4" y="172.4">ICSP</text>
<text x="158.4" y="170">J3</text>
<text x="33.4" y="177.9">Jack-DC</text>
<text x="36" y="175.6">J2</text>
<text x="51.5" y="178">1N4007</text>
<text x="53.5" y="175.7">D1</text>
<text x="67.2" y="177.4">LM7805_TO220</text>
<text x="72.5" y="175.1">U2</text>
<text x="135.3" y="175.5">GND</text>
<text x="68.8" y="181.2">VI</text>
<text x="74.3" y="185.4" transform="rotate(-90 74.3 185.4)">GND</text>
<text x="75.9" y="181.2">VO</text>
<text x="92.2" y="180.6">GND</text>
<text x="71.8" y="195.8">GND</text>
</g>
<text font-size="1.8" fill="#840084" x="274.1" y="20.4" transform="rotate(-90 274.1 20.4)">1</text>
<g font-size="1.8">
<text x="125.7" y="24.1">LED1</text>
<text x="147.3" y="24.1">LED2</text>
<text x="168.9" y="24.1">RE2</text>
<text x="30.5" y="34.3">RA0</text>
<text x="100.3" y="34.3">RC0</text>
<text x="259.1" y="31.7">GND</text>
<text x="259.1" y="34.3">LED+</text>
<text x="30.5" y="36.8">RA1</text>
<text x="30.5" y="39.4">RA2</text>
<text x="30.5" y="41.9">RA3</text>
<text x="100.3" y="36.8">RC1</text>
<text x="100.3" y="39.4">RC2</text>
<text x="100.3" y="41.9">USB_D-</text>
<text x="227.3" y="39.4">GND</text>
<text x="227.3" y="41.9">+5V</text>
<text x="227.3" y="36.8">VIN</text>
<text x="259.1" y="41.9">RB5</text>
<text x="259.1" y="39.4">RB6</text>
<text x="259.1" y="36.8">RB7</text>
<text x="30.5" y="44.4">RA4</text>
<text x="30.5" y="47">RA5</text>
<text x="100.3" y="44.4">USB_D+</text>
<text x="100.3" y="47">RC6</text>
<text x="227.3" y="44.4">RA0</text>
<text x="227.3" y="47">RA1</text>
<text x="259.1" y="47">RB3</text>
<text x="259.1" y="44.4">RB4</text>
<text x="30.5" y="49.5">OSC2</text>
<text x="100.3" y="49.5">RC7</text>
<text x="227.3" y="49.5">RA2</text>
<text x="227.3" y="52.1">RA3</text>
<text x="259.1" y="52.1">RB1</text>
<text x="259.1" y="49.5">RB2</text>
<text x="30.5" y="59.7">RB0</text>
<text x="30.5" y="54.6">OSC1</text>
<text x="100.3" y="54.6">VUSB</text>
<text x="100.3" y="59.7">RD0</text>
<text x="227.3" y="59.7">RE0</text>
<text x="227.3" y="54.6">RA4</text>
<text x="227.3" y="57.1">RA5</text>
<text x="259.1" y="57.1">RD7</text>
<text x="259.1" y="54.6">RB0</text>
<text x="259.1" y="59.7">RD6</text>
<text x="30.5" y="62.2">RB1</text>
<text x="30.5" y="64.8">RB2</text>
<text x="100.3" y="62.2">RD1</text>
<text x="100.3" y="64.8">RD2</text>
<text x="214.6" y="64.8">(LED3)</text>
<text x="227.3" y="62.2">RE1</text>
<text x="227.3" y="64.8">RE2</text>
<text x="259.1" y="64.8">RD4</text>
<text x="259.1" y="62.2">RD5</text>
<text x="30.5" y="67.3">RB3</text>
<text x="30.5" y="69.8">RB4</text>
<text x="100.3" y="67.3">RD3</text>
<text x="100.3" y="69.8">RD4</text>
<text x="214.6" y="67.3">(SW3)</text>
<text x="227.3" y="67.3">RC0</text>
<text x="227.3" y="69.8">RC1</text>
<text x="259.1" y="69.8">GND</text>
<text x="259.1" y="67.3">+5V</text>
<text x="30.5" y="72.4">RB5</text>
<text x="30.5" y="74.9">RB6</text>
<text x="30.5" y="77.5">RB7</text>
<text x="100.3" y="72.4">RD5</text>
<text x="100.3" y="74.9">RD6</text>
<text x="100.3" y="77.5">RD7</text>
<text x="227.3" y="72.4">RC2</text>
<text x="227.3" y="74.9">POT</text>
<text x="227.3" y="77.5">SW2</text>
<text x="259.1" y="77.5">RD1</text>
<text x="259.1" y="74.9">RD2</text>
<text x="259.1" y="72.4">RD3</text>
<text x="100.3" y="82.5">RE0</text>
<text x="121.9" y="81.3">SW1</text>
<text x="142.2" y="81.3">SW2</text>
<text x="162.6" y="81.3">RC0</text>
<text x="185.4" y="81.3">MCLR</text>
<text x="227.3" y="80">SW1</text>
<text x="227.3" y="82.5">LED2</text>
<text x="259.1" y="82.5">RC7</text>
<text x="259.1" y="80">RD0</text>
<text x="100.3" y="85.1">RE1</text>
<text x="100.3" y="87.6">RE2</text>
<text x="227.3" y="85.1">LED1</text>
<text x="259.1" y="85.1">RC6</text>
<text x="100.3" y="90.2">MCLR</text>
<text x="82.5" y="109.2">OSC1</text>
<text x="45.7" y="118.1">VUSB</text>
<text x="82.5" y="118.1">OSC2</text>
<text x="227.3" y="116.8">RD7</text>
<text x="227.3" y="119.4">RD6</text>
<text x="262.9" y="116.8">RD4</text>
<text x="152.4" y="125.7">POT</text>
<text x="227.3" y="121.9">RD5</text>
<text x="260.3" y="124.5">LED+</text>
<text x="227.3" y="129.5">RB0</text>
<text x="227.3" y="132.1">RB1</text>
<text x="227.3" y="134.6">RB2</text>
<text x="227.3" y="137.2">RB3</text>
<text x="227.3" y="139.7">RB4</text>
<text x="227.3" y="142.2">RB5</text>
<text x="227.3" y="144.8">RB6</text>
<text x="227.3" y="147.3">RB7</text>
<text x="45.7" y="151.1">USB_POWER</text>
<text x="48.3" y="158.7">USB_D-</text>
<text x="48.3" y="156.2">USB_D+</text>
<text x="143.5" y="165.1">MCLR</text>
<text x="143.5" y="172.7">RB7</text>
<text x="143.5" y="175.3">RB6</text>
<text x="45.7" y="180.3">VIN</text>
</g>
<g font-size="1.6" fill="#0000c2">
<text x="212.1" y="162.1">Uso: Conecte o módulo LCD 16x2 diretamente ao soquete J5 (pinos 1 a 16)</text>
<text x="212.1" y="163.8">obedecendo as ligações indicadas Os Resistores R9 e R10 já estão montados.</text>
</g>
<g font-size=".7" fill="#840084">
<text x="272.7" y="24.8" transform="rotate(-90 272.7 24.8)">Socket_Arduino_Uno:Arduino_1pin</text>
<text x="284.2" y="24.7" transform="rotate(-90 284.2 24.7)">Socket_Arduino_Uno:Arduino_1pin</text>
</g>
</svg>
